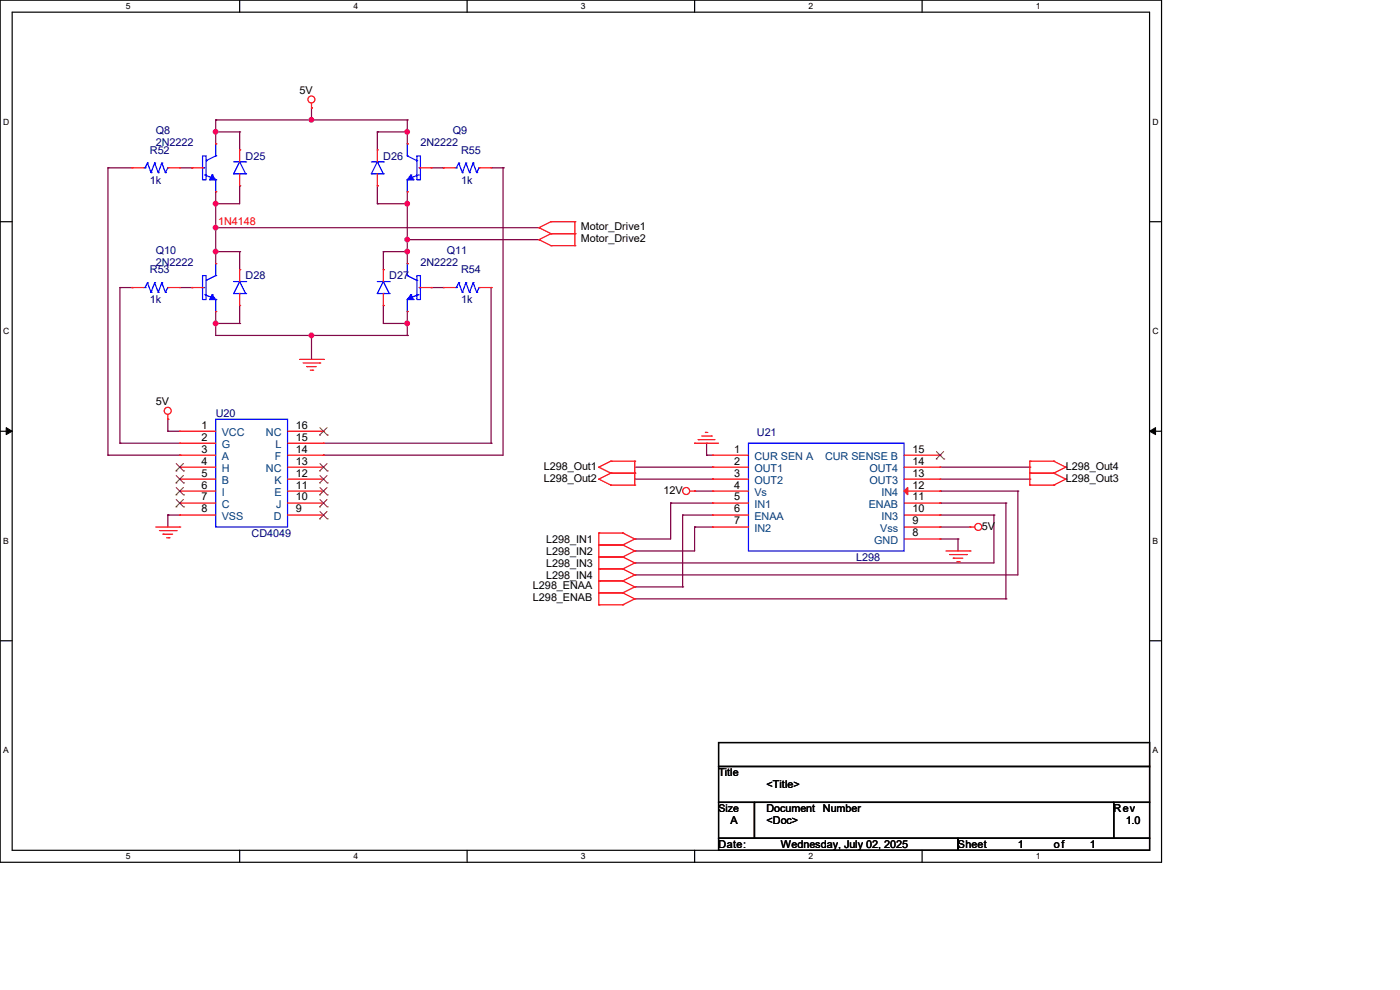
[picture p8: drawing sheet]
<svg xmlns="http://www.w3.org/2000/svg" width="297mm" height="210mm" viewBox="0 0 297 210" stroke-linecap="round" stroke-linejoin="round" font-family="sans-serif">
<path d="M0 0h246.4v182.9h-246.4zM2.6 2.6h241.3v177.8h-241.3z" fill="none" stroke="#000" stroke-width=".25"/>
<g fill="#fff">
<path d="M26.7 .3h1v2h-1z"/>
<path d="M26.7 180.6h1v2h-1z"/>
</g>
<path d="M50.8 0v2.6M50.8 180.4v2.5" fill="none" stroke="#000" stroke-width=".25"/>
<g fill="#fff">
<path d="M75 .3h.9v2h-.9z"/>
<path d="M75 180.6h.9v2h-.9z"/>
</g>
<path d="M99.1 0v2.6M99.1 180.4v2.5" fill="none" stroke="#000" stroke-width=".25"/>
<g fill="#fff">
<path d="M123.2 .3h1v2h-1z"/>
<path d="M123.2 180.6h1v2h-1z"/>
</g>
<path d="M147.4 0v2.6M147.4 180.4v2.5" fill="none" stroke="#000" stroke-width=".25"/>
<g fill="#fff">
<path d="M171.5 .3h1v2h-1z"/>
<path d="M171.5 180.6h1v2h-1z"/>
</g>
<path d="M195.6 0v2.6M195.6 180.4v2.5" fill="none" stroke="#000" stroke-width=".25"/>
<g fill="#fff">
<path d="M219.8 .3h.9v2h-.9z"/>
<path d="M219.8 180.6h.9v2h-.9z"/>
<path d="M.7 24.8h1.2v2h-1.2z"/>
<path d="M244.5 24.8h1.3v2h-1.3z"/>
<path d="M.7 69.3h1.2v1.9h-1.2z"/>
<path d="M244.5 69.3h1.3v1.9h-1.3z"/>
</g>
<path d="M0 47h2.6M243.9 47h2.5" fill="none" stroke="#000" stroke-width=".25"/>
<g fill="#fff">
<path d="M.7 113.7h1.2v2h-1.2z"/>
<path d="M244.5 113.7h1.2v2h-1.2z"/>
</g>
<path d="M0 91.5h2.6M243.9 91.5h2.5" fill="none" stroke="#000" stroke-width=".25"/>
<path d="M1.3 90.7l1.3 .8-1.3 .7zM243.9 91.5l1.3-.8v1.5z" fill="#000" stroke="#000" stroke-width=".21"/>
<g fill="#fff">
<path d="M.7 158.2h1.2v1.9h-1.2z"/>
<path d="M244.5 158.2h1.2v1.9h-1.2z"/>
</g>
<path d="M0 135.9h2.6M243.9 135.9h2.5M152.4 157.5h91.5v5.1h-91.5zM152.4 162.6h91.5v7.6h-91.5zM152.4 170.2h7.7v7.6h-7.7zM152.4 177.8h50.8v2.6h-50.8zM160.1 170.2h76.2v7.6h-76.2zM203.2 177.8h40.7v2.6h-40.7zM236.3 170.2h7.6v7.6h-7.6z" fill="none" stroke="#000" stroke-width=".25"/>
<g fill="none" stroke="#800040" stroke-width=".25">
<path d="M22.9 35.6h.1M22.9 35.6v61M22.9 35.6h5.1M38.1 35.6h2.6M40.7 35.6h.1M45.8 25.4h.1M45.8 28h.1M45.8 28h5M45.8 25.4h40.6M45.8 25.4v5.1M50.8 28h.1M50.8 31.8h.1"/>
<path d="M50.8 39.4h.1M50.8 28v3.8M50.8 39.4v3.8h-5M66.1 22.9h.1M66.1 22.9v2.5M80.1 28h.1M80.1 39.4h.1M80.1 28h6.3M80.1 28v3.8M80.1 39.4v3.8M86.4 25.4h.1M86.4 28h.1"/>
<path d="M86.4 25.4v5.1M91.5 35.6h2.5M94 35.6h.1M104.2 35.6h2.5M106.7 35.6h.1M106.7 35.6v61h-38.1M45.8 43.2h.1M45.8 48.3h.1M45.8 53.4h.1M45.8 53.4h5M45.8 40.7v15.2M45.8 48.3h68.5"/>
<path d="M50.8 53.4h.1M50.8 57.2h.1M50.8 53.4v3.8M80.1 43.2h.1M80.1 43.2h6.3M81.3 53.4h.1M81.3 57.2h.1M81.3 53.4h5.1M81.3 53.4v3.8M86.4 53.4h.1M86.4 50.8h.1M86.4 43.2h.1"/>
<path d="M86.4 40.7v15.2M86.4 50.8h27.9M114.3 48.3h.1M114.3 50.8h.1M25.4 61h.1M25.4 61h2.6M25.4 61v33M28 61h.1M38.1 61h2.6M40.7 61h.1M45.8 68.6h.1M45.8 66.1v5.1h40.6"/>
<path d="M45.8 68.6h5M50.8 68.6h.1M50.8 64.8v3.8M66.1 71.2h.1M66.1 76.2h.1M66.1 71.2v5M81.3 64.8h.1M81.3 64.8v3.8h5.1M86.4 68.6h.1M86.4 71.2h.1M86.4 66.1v5.1M91.5 61h.1"/>
<path d="M91.5 61h2.5M104.2 61h.1M104.2 61v33M22.9 96.6h.1M22.9 96.6h15.2M25.4 94h.1M25.4 94h12.7M35.6 88.9h.1M35.6 91.5h.1M35.6 88.9v2.6M35.6 91.5h2.5M38.1 96.6h.1"/>
<path d="M68.6 96.6h.1M68.6 94h35.6M104.2 94h.1M134.7 99.1h16.5M149.9 94h.1M149.9 96.6h.1M149.9 96.6h1.3M149.9 94v2.6M151.2 99.1h.1M199.4 99.1h19.1M218.5 99.1h.1M35.6 109.3h.1"/>
<path d="M35.6 109.3v2.5M35.6 109.3h2.5M134.7 114.3h.1M134.7 116.9h.1M134.7 119.4h.1M134.7 101.6h16.5M142.3 106.7h.1M142.3 106.7v7.6h-7.6M142.3 106.7h8.9M144.8 109.3h.1M144.8 109.3h6.4M144.8 109.3v15.2"/>
<path d="M147.4 104.2h.1M147.4 111.8h.1M147.4 111.8h3.8M147.4 104.2h3.8M147.4 111.8v5.1h-12.7M151.2 101.6h.1M199.4 114.3h.1M199.4 111.8h.1M199.4 106.7h.1M199.4 109.3h.1M199.4 104.2h.1M199.4 109.3h11.5"/>
<path d="M199.4 114.3h3.8M199.4 111.8h6.4M199.4 104.2h16.5M199.4 101.6h19.1M199.4 106.7h14M203.2 114.3h.1M203.2 114.3v2.6M210.9 109.3h.1M210.9 109.3v10.1h-76.2M213.4 106.7h.1M213.4 106.7v20.3M215.9 104.2h.1"/>
<path d="M215.9 104.2v17.8h-81.2M218.5 101.6h.1M134.7 122h.1M134.7 124.5h.1M134.7 127h78.7M134.7 124.5h10.1M144.8 124.5h.1M213.4 127h.1"/>
</g>
<g fill="#f0f" stroke="#f0f" stroke-width=".25">
<circle cx="86.4" cy="28" r=".49"/>
<circle cx="45.7" cy="28" r=".49"/>
<circle cx="45.7" cy="53.4" r=".49"/>
<circle cx="66.1" cy="25.4" r=".49"/>
<circle cx="86.4" cy="43.2" r=".49"/>
<circle cx="86.4" cy="50.8" r=".49"/>
<circle cx="45.7" cy="43.2" r=".49"/>
<circle cx="45.7" cy="48.3" r=".49"/>
<circle cx="66.1" cy="71.1" r=".49"/>
<circle cx="86.4" cy="68.6" r=".49"/>
<circle cx="45.7" cy="68.6" r=".49"/>
<circle cx="86.4" cy="53.4" r=".49"/>
</g>
<g fill="none" stroke="#f00" stroke-width=".25">
<path d="M28 35.6h.1M28 35.6h2.5M35.6 35.6h2.5M38.1 35.6h.1M40.7 35.6h.1M40.7 35.6h2.5M45.8 30.5h.1M50.8 39.4h.1M50.8 31.8h.1M50.8 31.8v2.5M50.8 36.9v2.5M66.1 22.9h.1"/>
<path d="M66.1 21.9v1M80.1 39.4h.1M80.1 31.8h.1M80.1 31.8v2.5M80.1 36.9v2.5M86.4 30.5h.1M88.9 35.6h2.6M91.5 35.6h.1M94 35.6h.1M94 35.6h2.6M101.6 35.6h2.6M104.2 35.6h.1"/>
<path d="M45.8 40.7h.1M45.8 55.9h.1M50.8 57.2h.1M50.8 57.2v2.5M81.3 57.2h.1M81.3 57.2v2.5M86.4 55.9h.1M86.4 40.7h.1M114.3 50.8h.1M114.3 48.3h.1M114.3 50.8l2.6 1.3M114.3 48.3l2.6 1.3"/>
<path d="M116.9 52.1h.1M116.9 49.6h.1M116.9 47h.1M116.9 52.1h5.1M116.9 49.6l-2.6 1.2M116.9 49.6h5.1M116.9 47l-2.6 1.3M116.9 47h5.1M122 49.6h.1M122 52.1h.1M122 47h.1M122 47v5.1"/>
<path d="M28 61h.1M28 61h2.5M35.6 61h2.5M38.1 61h.1M40.7 61h.1M40.7 61h2.5M45.8 66.1h.1M50.8 64.8h.1M50.8 62.3v2.5M63.5 76.2h5.1M64.3 77h3.6M65.1 77.8h.1"/>
<path d="M65.1 77.8h2M65.8 78.5h.5M66.3 78.5h.1M67.9 77h.1M68.6 76.2h.1M81.3 64.8h.1M81.3 62.3v2.5M86.4 66.1h.1M88.9 61h2.6M91.5 61h.1M94 61h.1M94 61h2.6"/>
<path d="M101.6 61h2.6M104.2 61h.1M35.6 88.9h.1M35.6 87.9v1M38.1 91.5h.1M38.1 94h.1M38.1 96.6h.1M38.1 99.1h.1M38.1 94h7.7M38.1 91.5h7.7M38.1 96.6h7.7M38.1 99.1h7.7"/>
<path d="M61 94h7.6M61 91.5h7.6M61 96.6h7.6M61 99.1h7.6M68.6 99.1h.1M68.6 96.6h.1M68.6 94h.1M68.6 91.5h.1M127 99.1h.1M127 99.1l2.6 1.3M129.6 97.8h.1M129.6 97.8l-2.6 1.3"/>
<path d="M129.6 97.8h5.1M134.7 97.8h.1M134.7 97.8v5.1M147.4 94h.1M147.4 94h5M148.1 93.3h.1M148.1 93.3h3.6M148.9 92.5h2M149.6 91.7h.1M149.6 91.7h.6M150.9 92.5h.1M151.2 96.6h.1"/>
<path d="M151.2 99.1h.1M151.2 96.6h7.6M151.2 99.1h7.6M191.8 96.6h7.6M191.8 99.1h7.6M199.4 99.1h.1M199.4 96.6h.1M218.5 97.8h.1M218.5 97.8h5.1M218.5 97.8v5.1M223.6 97.8h.1M223.6 97.8l2.5 1.3"/>
<path d="M226.1 99.1h.1M226.1 99.1l-2.5 1.3M33.1 111.8h5M33.8 112.6h3.6M34.6 113.3h.1M34.6 113.3h2M35.3 114.1h.6M35.9 114.1h.1M37.4 112.6h.1M38.1 111.8h.1M38.1 101.6h.1M38.1 104.2h.1"/>
<path d="M38.1 106.7h.1M38.1 109.3h.1M38.1 104.2h7.7M38.1 101.6h7.7M38.1 106.7h7.7M38.1 109.3h7.7M61 104.2h7.6M61 101.6h7.6M61 106.7h7.6M61 109.3h7.6M68.6 109.3h.1M68.6 106.7h.1"/>
<path d="M68.6 104.2h.1M68.6 101.6h.1M127 101.6h.1M127 115.6h.1M127 113.1h.1M127 118.2h.1M127 101.6l2.6 1.3M127 113.1h5.1M127 115.6h5.1M127 113.1v15.2M127 118.2h5.1M129.6 100.4h.1"/>
<path d="M129.6 102.9h.1M129.6 100.4l-2.6 1.2M129.6 100.4h5.1M129.6 102.9h5.1M132.1 113.1h.1M132.1 115.6h.1M132.1 118.2h.1M132.1 113.1l2.6 1.2M132.1 115.6l2.6 1.3M132.1 118.2l2.6 1.2M134.7 100.4h.1M134.7 102.9h.1"/>
<path d="M134.7 114.3h.1M134.7 116.9h.1M134.7 119.4h.1M134.7 114.3l-2.6 1.3M134.7 116.9l-2.6 1.3M134.7 119.4l-2.6 1.3M146.3 104.2h1.1M147.4 104.2h.1M151.2 101.6h.1M151.2 104.2h.1M151.2 106.7h.1M151.2 109.3h.1"/>
<path d="M151.2 111.8h.1M151.2 111.8h7.6M151.2 104.2h7.6M151.2 101.6h7.6M151.2 106.7h7.6M151.2 109.3h7.6M191.8 111.8h7.6M191.8 104.2h7.6M191.8 101.6h7.6M191.8 106.7h7.6M191.8 109.3h7.6M191.8 114.3h7.6"/>
<path d="M199.4 114.3h.1M199.4 111.8h.1M199.4 109.3h.1M199.4 106.7h.1M199.4 104.2h.1M199.4 101.6h.1M200.7 116.9h5.1M201.5 117.6h3.5M202.2 118.4h.1M202.2 118.4h2.1M203 119.2h.5M203.5 119.2h.1"/>
<path d="M205 117.6h.1M205.8 116.9h.1M205.8 111.8h.1M205.8 111.8h1M218.5 102.9h.1M218.5 100.4h.1M218.5 100.4h5.1M218.5 102.9h5.1M223.6 102.9h.1M223.6 100.4h.1M223.6 100.4l2.5 1.2M226.1 101.6h.1"/>
<path d="M226.1 101.6l-2.5 1.3M127 120.7h.1M127 123.2h.1M127 125.8h.1M127 128.3h.1M127 120.7h5.1M127 123.2h5.1M127 125.8h5.1M127 128.3h5.1M132.1 120.7h.1M132.1 123.2h.1M132.1 125.8h.1"/>
<path d="M132.1 128.3h.1M132.1 120.7l2.6 1.3M132.1 123.2l2.6 1.3M132.1 125.8l2.6 1.2M134.7 122h.1M134.7 124.5h.1M134.7 127h.1M134.7 122l-2.6 1.2M134.7 124.5l-2.6 1.3M134.7 127l-2.6 1.3"/>
<circle cx="66.1" cy="21.1" r=".74"/>
<circle cx="35.6" cy="87.1" r=".74"/>
<circle cx="145.6" cy="104.2" r=".74"/>
<circle cx="207.5" cy="111.8" r=".74"/>
</g>
<g fill="none" stroke="#00f" stroke-width=".25">
<path d="M30.5 35.6h.3M30.8 35.6h.1M31.3 34.6h.1M31.3 34.6l-.5 1M31.3 34.6l.7 2M32 36.6h.1M32.8 34.6h.1M32.8 34.6l-.8 2M32.8 34.6l.8 2M33.6 36.6h.1M34.3 34.6h.1M34.3 34.6l-.7 2"/>
<path d="M34.3 34.6l.8 2M35.1 36.6h.1M35.6 35.6h.1M35.6 35.6l-.5 1M43 33.1h.7v5h-.7zM43.2 35.6h.1M43.5 37.1h.1M43.5 37.1l1.2 .5M43.7 34.1h.1M44.5 38.1h.1M44.5 38.1h1.3M44.7 37.9h.1"/>
<path d="M44.7 37.9h.3M45 37.1h.1M45 37.4h.1M45 37.9h.1M45 37.6h.1M45 37.1l.8 1M45 37.1l-.5 1M45 37.4l.5 .7M45 37.4l-.3 .5M45 37.6v.3M45.8 38.1h.1M45.8 33.1h.1"/>
<path d="M45.8 33.1l-2.1 1M45.8 30.5v2.6M45.8 38.1v2.6M49.6 36.9h.1M49.6 34.3h2.5M49.6 36.9h2.5M50.8 34.3h.1M50.8 36.9h.1M50.8 34.3l1.3 2.6M50.8 34.3l-1.2 2.6M52.1 36.9h.1M52.1 34.3h.1"/>
<path d="M78.8 36.9h.1M78.8 34.3h2.5M78.8 36.9h2.5M80.1 34.3h.1M80.1 36.9h.1M80.1 34.3l1.2 2.6M80.1 34.3l-1.3 2.6M81.3 36.9h.1M81.3 34.3h.1M86.4 38.1h.1M86.4 33.1h.1M86.4 30.5v2.6"/>
<path d="M86.4 38.1v2.6M86.4 38.1h1.3M86.4 33.1l2 1M87.2 37.1h.1M87.2 37.4h.1M87.2 37.9h.1M87.2 37.6h.1M87.2 37.6v.3M87.2 37.9h.2M87.2 37.1l-.8 1M87.2 37.1l.5 1M87.2 37.4l-.5 .7"/>
<path d="M87.2 37.4l.2 .5M87.4 37.9h.1M87.7 38.1h.1M88.4 33.1h.8v5h-.8zM88.4 34.1h.1M88.7 37.1h.1M88.7 37.1l-1.3 .5M88.9 35.6h.1M96.6 35.6h.2M96.8 35.6h.1M97.3 34.6h.1M97.3 34.6l-.5 1"/>
<path d="M97.3 34.6l.8 2M98.1 36.6h.1M98.8 34.6h.1M98.8 34.6l-.7 2M98.8 34.6l.8 2M99.6 36.6h.1M100.4 34.6h.1M100.4 34.6l-.8 2M100.4 34.6l.7 2M101.1 36.6h.1M101.6 35.6h.1M101.6 35.6l-.5 1"/>
<path d="M31.3 60h.1M31.3 60l-.5 1M31.3 60l.7 2M32.8 60h.1M32.8 60l-.8 2M32.8 60l.8 2M34.3 60h.1M34.3 60l-.7 2M34.3 60l.8 2M43 58.5h.7v5h-.7zM43.7 59.5h.1M45.8 58.5h.1"/>
<path d="M45.8 55.9v2.6M45.8 58.5l-2.1 1M49.6 59.7h2.5M50.8 59.7h.1M50.8 59.7l1.3 2.6M50.8 59.7l-1.2 2.6M52.1 59.7h.1M80.1 59.7h2.5M81.3 59.7h.1M81.3 59.7l1.3 2.6M81.3 59.7l-1.2 2.6M82.6 59.7h.1"/>
<path d="M86.4 58.5h.1M86.4 58.5l2 1M86.4 55.9v2.6M88.4 58.5h.8v5h-.8zM88.4 59.5h.1M97.3 60h.1M97.3 60l-.5 1M97.3 60l.8 2M98.8 60h.1M98.8 60l-.7 2M98.8 60l.8 2M100.4 60h.1"/>
<path d="M100.4 60l-.8 2M100.4 60l.7 2M30.5 61h.3M30.8 61h.1M32 62h.1M33.6 62h.1M35.1 62h.1M35.6 61h.1M35.6 61l-.5 1M43.2 61h.1M43.5 62.5h.1M43.5 62.5l1.2 .5"/>
<path d="M44.5 63.5h.1M44.5 63.5h1.3M44.7 63.3h.1M44.7 63.3h.3M45 62.5h.1M45 62.8h.1M45 63.3h.1M45 63h.1M45 63v.3M45 62.5l.8 1M45 62.5l-.5 1M45 62.8l.5 .7"/>
<path d="M45 62.8l-.3 .5M45.8 63.5h.1M45.8 63.5v2.6M49.6 62.3h.1M49.6 62.3h2.5M50.8 62.3h.1M52.1 62.3h.1M80.1 62.3h.1M80.1 62.3h2.5M81.3 62.3h.1M82.6 62.3h.1M86.4 63.5h.1"/>
<path d="M86.4 63.5h1.3M86.4 63.5v2.6M87.2 62.5h.1M87.2 62.8h.1M87.2 63.3h.1M87.2 63h.1M87.2 62.5l-.8 1M87.2 62.5l.5 1M87.2 62.8l-.5 .7M87.2 62.8l.2 .5M87.2 63.3h.2M87.2 63v.3"/>
<path d="M87.4 63.3h.1M87.7 63.5h.1M88.7 62.5h.1M88.7 62.5l-1.3 .5M88.9 61h.1M96.6 61h.2M96.8 61h.1M98.1 62h.1M99.6 62h.1M101.1 62h.1M101.6 61h.1M101.6 61l-.5 1"/>
<path d="M45.8 88.9h15.2v22.9h-15.2zM158.8 94h33v22.9h-33z"/>
</g>
<g fill="none" stroke="#804000" stroke-width=".21">
<path d="M37.3 99.9h.1M37.4 98.3l1.5 1.6M38.9 98.3l-1.6 1.6M38.9 99.9h.1M67.8 99.9h.1M67.8 92.3h.1M67.9 98.3l1.5 1.6M67.9 90.7l1.5 1.6M69.4 98.3l-1.6 1.6M69.4 90.7l-1.6 1.6M69.4 99.9h.1M69.4 92.3h.1"/>
<path d="M198.6 97.4h.1M198.7 95.8l1.5 1.6M200.2 95.8l-1.6 1.6M200.2 97.4h.1M37.3 102.4h.1M37.3 105h.1M37.3 107.5h.1M37.4 100.9l1.5 1.5M37.4 103.4l1.5 1.6M37.4 106l1.5 1.5M38.9 100.9l-1.6 1.5M38.9 103.4l-1.6 1.6"/>
<path d="M38.9 106l-1.6 1.5M38.9 102.4h.1M38.9 105h.1M38.9 107.5h.1M67.8 110.1h.1M67.8 107.5h.1M67.8 105h.1M67.8 102.4h.1M67.9 108.5l1.5 1.6M67.9 106l1.5 1.5M67.9 103.4l1.5 1.6M67.9 100.9l1.5 1.5"/>
<path d="M69.4 108.5l-1.6 1.6M69.4 106l-1.6 1.5M69.4 103.4l-1.6 1.6M69.4 100.9l-1.6 1.5M69.4 110.1h.1M69.4 107.5h.1M69.4 105h.1M69.4 102.4h.1"/>
</g>
<path d="M191.8 104.2l.8-.8v1.5z" fill="#f00" stroke="#f00" stroke-width=".25"/>
<g font-size="2.3">
<text x="63.5" y="19.9">5V</text>
<text x="123.2" y="51.4">Motor_Drive2</text>
<text x="123.2" y="48.9">Motor_Drive1</text>
<text x="33.1" y="85.9">5V</text>
<text x="42.7" y="90.9">1</text>
<text x="42.7" y="93.5">2</text>
<text x="62.8" y="93.5">15</text>
<text x="62.8" y="90.9">16</text>
<text x="42.7" y="96">3</text>
<text x="42.7" y="98.6">4</text>
<text x="42.7" y="101.1">5</text>
<text x="62.8" y="101.1">12</text>
<text x="62.8" y="98.6">13</text>
<text x="62.8" y="96">14</text>
<text x="115.4" y="99.7">L298_Out1</text>
<text x="155.7" y="96">1</text>
<text x="155.7" y="98.6">2</text>
<text x="155.7" y="101.1">3</text>
<text x="193.6" y="101.1">13</text>
<text x="193.6" y="98.6">14</text>
<text x="193.6" y="96">15</text>
<text x="226.1" y="99.7">L298_Out4</text>
<text x="42.7" y="103.6">6</text>
<text x="42.7" y="106.2">7</text>
<text x="62.8" y="106.2">10</text>
<text x="62.8" y="103.6">11</text>
<text x="115.4" y="102.2">L298_Out2</text>
<text x="140.8" y="104.7">12V</text>
<text x="155.7" y="103.6">4</text>
<text x="155.7" y="106.2">5</text>
<text x="193.6" y="106.2">11</text>
<text x="193.6" y="103.6">12</text>
<text x="226.1" y="102.2">L298_Out3</text>
<text x="42.7" y="108.7">8</text>
<text x="62.8" y="108.7">9</text>
<text x="155.7" y="108.7">6</text>
<text x="155.7" y="111.3">7</text>
<text x="193.6" y="113.8">8</text>
<text x="193.6" y="111.3">9</text>
<text x="193.6" y="108.7">10</text>
<text x="208.3" y="112.4">5V</text>
<text x="115.9" y="115.1">L298_IN1</text>
<text x="115.9" y="117.7">L298_IN2</text>
<text x="113.1" y="125.1">L298_ENAA</text>
<text x="115.9" y="120.2">L298_IN3</text>
<text x="115.9" y="122.8">L298_IN4</text>
<text x="113.1" y="127.6">L298_ENAB</text>
<text x="152.4" y="164.7">Title</text>
<text x="162.6" y="167.2">&lt;Title&gt;</text>
<text x="162.6" y="172.3">Document</text>
<text x="174.6" y="172.3">Number</text>
<text x="236.3" y="172.3">Rev</text>
<text x="152.4" y="179.9">Date:</text>
<text x="155" y="174.8">A</text>
<text x="162.6" y="174.8">&lt;Doc&gt;</text>
<text x="165.7" y="179.9">Wednesday, July 02, 2025</text>
<text x="203.2" y="179.9">Sheet</text>
<text x="215.9" y="179.9">1</text>
<text x="223.6" y="179.9">of</text>
<text x="231.2" y="179.9">1</text>
<text x="238.8" y="174.8">1.0</text>
</g>
<g font-size="2.3" fill="#000080">
<text x="33.1" y="28.5">Q8</text>
<text x="96.1" y="28.5">Q9</text>
<text x="31.8" y="32.6">R52</text>
<text x="33.1" y="31.1">2N2222</text>
<text x="52.1" y="33.9">D25</text>
<text x="81.3" y="33.9">D26</text>
<text x="89.2" y="31.1">2N2222</text>
<text x="97.8" y="32.6">R55</text>
<text x="31.8" y="38.9">1k</text>
<text x="97.8" y="38.9">1k</text>
<text x="33.1" y="53.9">Q10</text>
<text x="94.8" y="53.9">Q11</text>
<text x="31.8" y="58">R53</text>
<text x="33.1" y="56.5">2N2222</text>
<text x="52.1" y="59.3">D28</text>
<text x="82.6" y="59.3">D27</text>
<text x="89.2" y="56.5">2N2222</text>
<text x="97.8" y="58">R54</text>
<text x="31.8" y="64.3">1k</text>
<text x="97.8" y="64.3">1k</text>
<text x="45.8" y="88.5">U20</text>
<text x="160.6" y="92.5">U21</text>
<text x="53.4" y="113.9">CD4049</text>
<text x="181.7" y="119">L298</text>
</g>
<text font-size="2.3" fill="#f00" x="46.3" y="47.8">1N4148</text>
<g font-size="2.3" fill="#004080">
<text x="47" y="92.5">VCC</text>
<text x="47" y="95.1">G</text>
<text x="56.4" y="92.5">NC</text>
<text x="58.5" y="95.1">L</text>
<text x="47" y="97.6">A</text>
<text x="47" y="100.2">H</text>
<text x="56.4" y="100.2">NC</text>
<text x="58.3" y="97.6">F</text>
<text x="160.1" y="97.6">CUR SEN A</text>
<text x="160.1" y="100.2">OUT1</text>
<text x="175.1" y="97.6">CUR SENSE B</text>
<text x="184.4" y="100.2">OUT4</text>
<text x="47" y="102.7">B</text>
<text x="47" y="105.2">I</text>
<text x="47" y="107.8">C</text>
<text x="58.2" y="105.2">E</text>
<text x="58.2" y="102.7">K</text>
<text x="58.6" y="107.8">J</text>
<text x="160.1" y="102.7">OUT2</text>
<text x="160.1" y="105.2">Vs</text>
<text x="160.1" y="107.8">IN1</text>
<text x="184.3" y="107.8">ENAB</text>
<text x="184.4" y="102.7">OUT3</text>
<text x="187" y="105.2">IN4</text>
<text x="47" y="110.3">VSS</text>
<text x="58.1" y="110.3">D</text>
<text x="160.1" y="110.3">ENAA</text>
<text x="160.1" y="112.9">IN2</text>
<text x="186.7" y="112.9">Vss</text>
<text x="187" y="110.3">IN3</text>
<text x="185.5" y="115.4">GND</text>
</g>
<text font-size="2.2" x="152.4" y="172.3">Size</text>
<g font-size="1.8">
<text x="26.7" y="1.9">5</text>
<text x="75" y="1.9">4</text>
<text x="123.2" y="1.9">3</text>
<text x="171.5" y="1.9">2</text>
<text x="219.8" y="1.9">1</text>
<text x=".7" y="26.4">D</text>
<text x="244.5" y="26.4">D</text>
<text x=".7" y="70.9">C</text>
<text x="244.5" y="70.9">C</text>
<text x=".7" y="115.3">B</text>
<text x="244.5" y="115.3">B</text>
<text x=".7" y="159.8">A</text>
<text x="244.5" y="159.8">A</text>
<text x="26.7" y="182.2">5</text>
<text x="75" y="182.2">4</text>
<text x="123.2" y="182.2">3</text>
<text x="171.5" y="182.2">2</text>
<text x="219.8" y="182.2">1</text>
</g>
</svg>
